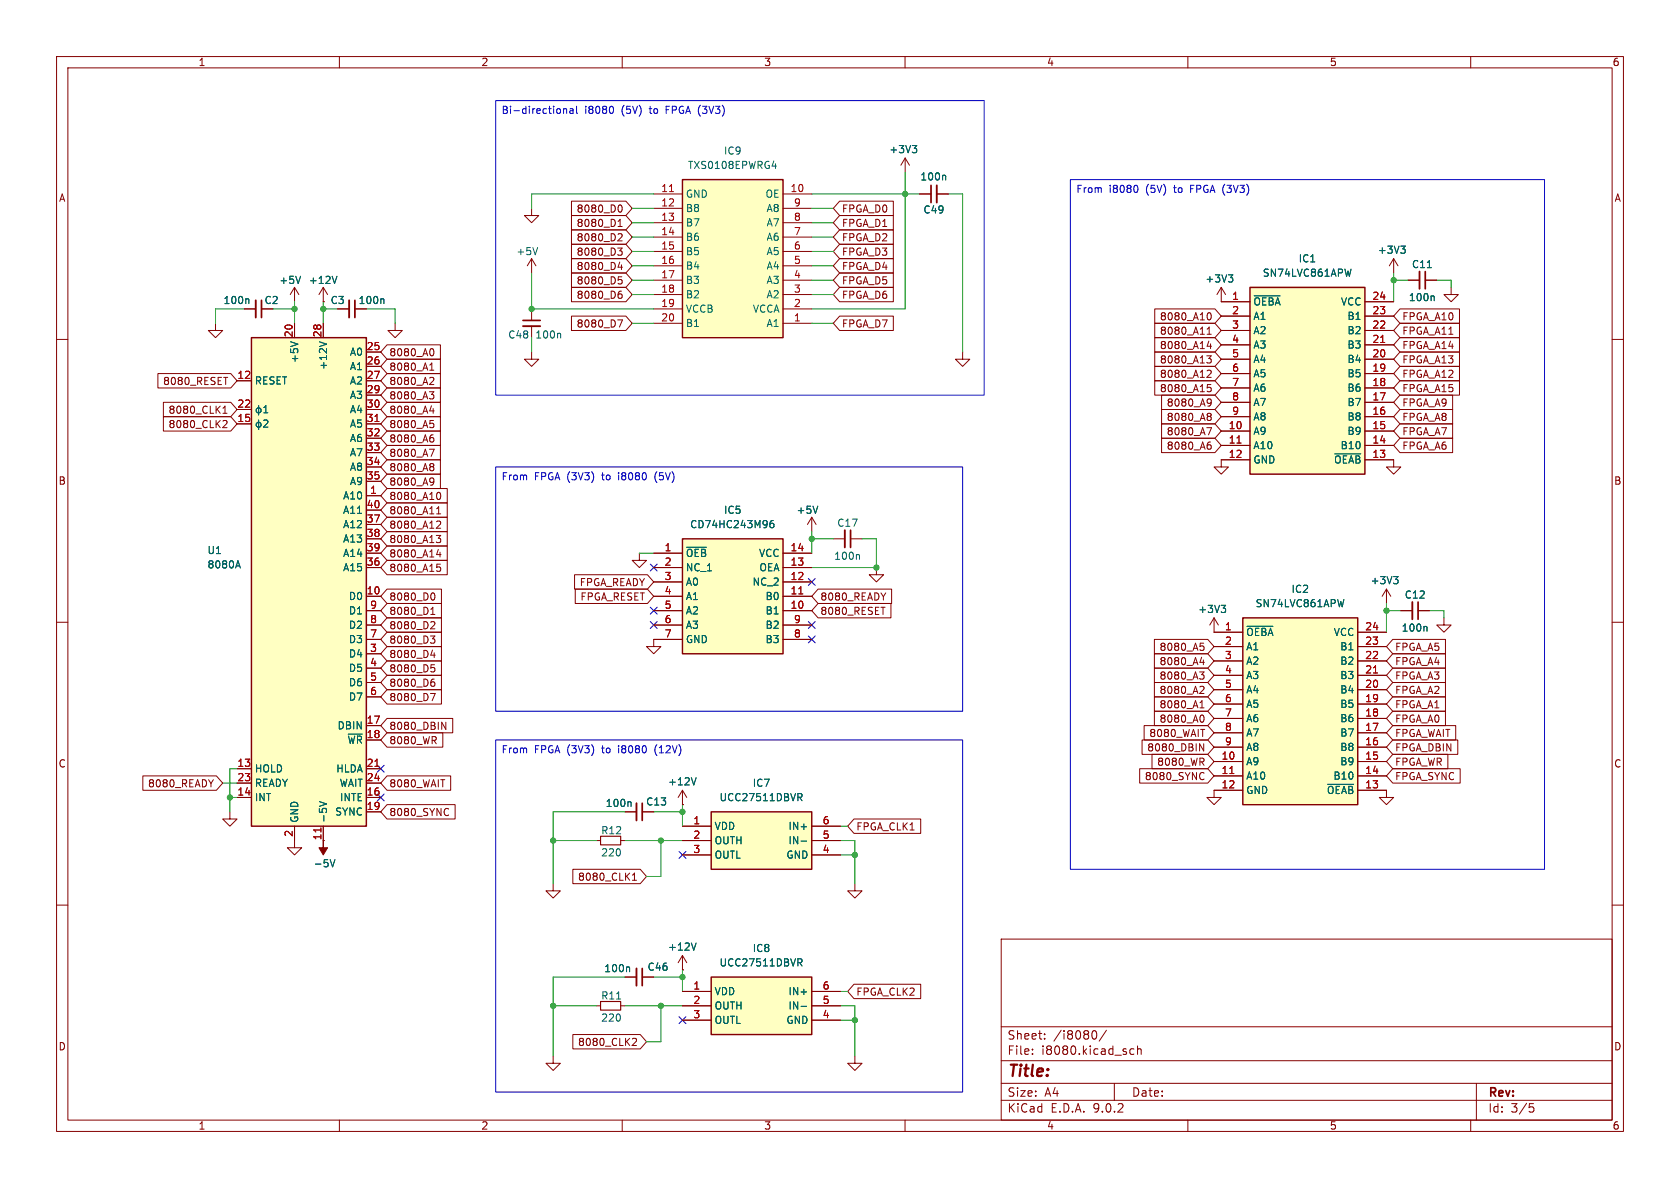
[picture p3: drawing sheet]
<svg xmlns="http://www.w3.org/2000/svg" width="297mm" height="210mm" viewBox="0 0 297 210" stroke-linecap="round" stroke-linejoin="round" font-family="sans-serif">
<g fill="none" stroke="#840000" stroke-width=".18">
<path d="M10 10h277v190h-277zM12 12h273v186h-273zM60 10v2M110 10v2M160 10v2M210 10v2M260 10v2M52.1 50.8l-.8 1.3M52.1 50.8l.7 1.3M52.1 50.8v2.5M10 60h2M285 60h2"/>
<path d="M10 110h2M115.6 113v1.3h1.2l-1.2 1.3-1.3-1.3h1.3M285 110h2M10 160h2M177 166h108v32h-108zM285 160h2M60 198v2M110 198v2M160 198v2M177 194.5h108M177 191.5h108M177 187.5h108"/>
<path d="M177 181.5h108M182.5 186.3v.1M182.5 185.5v.1M184.7 183.6v.1M184.7 182.8v.1M193.2 182.3l.2-.1a.81 .81 0 0 1 .6 .6 .81 .81 0 0 1-.3 .8h-.5M195.6 182.1l-1.3 2M197 191.5v3M200.5 185.5l-.5-.1-.3 .3v.4l.2 .2h.6M201.1 185.5l.2-.1 .4 .1v.9M201.1 184.9v1.5M210 198v2"/>
<path d="M260 198v2M261 191.5v6.5M270.4 195.1h.7M270.5 195.7h.4l.3 .3-.2 .5-.5 .1"/>
</g>
<path d="M53.1 48.8l-.4 1.3" fill="none" stroke="#006464" stroke-width=".18"/>
<path d="M120.6 95.3h17.8v20.3h-17.8z" fill="#ffffc2"/>
<path d="M120.6 95.3h17.8v20.3h-17.8z" fill="none" stroke="#840000" stroke-width=".25"/>
<g fill="none" stroke="#840000" stroke-width=".18">
<path d="M57.1 53.3h.1M57.1 50.8l-.7 1.3M57.1 50.8l.8 1.3M57.1 50.8v2.5M59.7 54.6h2M62.7 54.6h2.1M69.8 57.2v1.2h1.3l-1.3 1.3-1.2-1.3h1.2M248.9 49.5h2.1M252 49.5h2M256.5 50.8v1.3h1.3l-1.3 1.2-1.2-1.2h1.2M115.6 97.8h5M138.4 97.8h5.1"/>
<path d="M215.9 81.3v1.3h1.3l-1.3 1.2-1.3-1.2h1.3M115.6 100.3h5M115.6 102.9h5M115.6 105.4h5M115.6 108h5M115.6 110.5h5M115.6 113h5M138.4 100.3h5.1M138.4 102.9h5.1M138.4 105.4h5.1M138.4 108h5.1M138.4 110.5h5.1"/>
<path d="M138.4 113h5.1M214.6 109.2l-.7 1.3M214.6 109.2l.8 1.3M214.6 109.2v2.6M245.1 104.1l-.8 1.3M245.1 104.1l.8 1.3M245.1 104.1v2.6M247.6 108h2.1M250.7 108h2M120.6 139.7l-.7 1.3M120.6 139.7l.8 1.3M120.6 139.7v2.5"/>
<path d="M120.6 142.2h.1M97.8 186.7v1.3h1.3l-1.3 1.2-1.3-1.2h1.3"/>
</g>
<path d="M59.6 48.8l-.5 1.3M67.7 52.8l.2 .2v.7M252.3 47.3h.8M253.4 52.3l.1 .2v.7M121.4 96.7h3.5M136.7 92l-.4 .1a.86 .86 0 0 0 0 1.2l.5-.1v-.5l-.2-.2h-.3l-.2 .2M215.9 107h.8l-.4 .5M216.4 107.5l.3 .2v.3l-.3 .3M246.4 101.9h.8l-.5 .5M246.9 102.4l.3 .3v.3l-.3 .2M252.1 110.7l.2 .2v.7M123.1 137.5l-.5 1.3" fill="none" stroke="#006464" stroke-width=".18"/>
<path d="M141.2 105h.7" fill="none" stroke="#a90000" stroke-width=".18"/>
<path d="M62.7 53.1v3M252 48v3.1M250.7 106.4v3.1" fill="none" stroke="#840000" stroke-width=".3"/>
<path d="M61.7 53.1v3M251 48v3.1M249.7 106.4v3.1" fill="none" stroke="#840000" stroke-width=".33"/>
<path d="M125.7 143.5h17.8v10.2h-17.8z" fill="#ffffc2"/>
<path d="M125.7 143.5h17.8v10.2h-17.8z" fill="none" stroke="#840000" stroke-width=".25"/>
<path d="M120.6 146.1h5.1M120.6 148.6h5.1M120.6 151.1h5.1M143.5 146.1h5.1M143.5 148.6h5.1M143.5 151.1h5.1M110.5 172.7h2M113.5 172.7h2.1M120.6 171.5h.1M120.6 168.9l-.7 1.3M120.6 168.9l.8 1.3M120.6 168.9v2.6" fill="none" stroke="#840000" stroke-width=".18"/>
<path d="M141.1 140.3h.4l.3 .2-.1 .4h-.6M141.4 140.9l.4 .6M141.6 148.7h1M111.1 170.9l.2 .2v.7M123.1 166.7l-.5 1.3" fill="none" stroke="#006464" stroke-width=".18"/>
<path d="M113.5 171.2v3" fill="none" stroke="#840000" stroke-width=".3"/>
<path d="M112.5 171.2v3" fill="none" stroke="#840000" stroke-width=".33"/>
<path d="M44.4 59.7h20.4v86.4h-20.4z" fill="#ffffc2"/>
<path d="M44.4 59.7h20.4v86.4h-20.4z" fill="none" stroke="#840000" stroke-width=".25"/>
<g fill="none" stroke="#840000" stroke-width=".18">
<path d="M52.1 57.2v2.5M57.1 57.2v2.5M41.9 67.3h2.5M41.9 72.4h2.5M41.9 74.9h2.5M64.8 67.3h2.5M64.8 72.4h2.5M64.8 74.9h2.5M64.8 62.2h2.5M64.8 64.8h2.5M64.8 69.9h2.5M64.8 77.5h2.5"/>
<path d="M64.8 80h2.5M64.8 82.6h2.5M64.8 85.1h2.5M64.8 87.6h2.5M64.8 90.2h2.5M64.8 92.7h2.5M64.8 95.3h2.5M64.8 97.8h2.5M64.8 100.3h2.5M64.8 105.4h2.5M64.8 108h2.5M64.8 110.5h2.5"/>
<path d="M64.8 113h2.5M64.8 115.6h2.5M64.8 118.1h2.5M255.3 109.2v1.3h1.2l-1.2 1.3-1.3-1.3h1.3M41.9 135.9h2.5M41.9 138.4h2.5M64.8 135.9h2.5M64.8 138.4h2.5M64.8 120.7h2.5M64.8 123.2h2.5M64.8 128.3h2.5M64.8 130.8h2.5"/>
<path d="M41.9 141h2.5M52.1 146.1v2.5M57.1 146.1v2.5M64.8 141h2.5M64.8 143.5h2.5M97.8 156.2v1.3h1.3l-1.3 1.3-1.3-1.3h1.3M105.4 148.6h.8M109.7 148.6h.8M110.5 143.5h2M113.5 143.5h2.1"/>
</g>
<g fill="none" stroke="#006464" stroke-width=".18">
<path d="M45.7 71.7v1.7M45.7 74.2v1.7M46.6 73h.8M46.6 72.1l.4-.4v1.3M46.6 74.4l.5-.2 .3 .4-.8 .9h.8M51.4 60.4l1.2 .4M56.5 60.4l1.2 .4M42.1 99.1l.4 1.3M41.8 100h.6M61.6 129.8h2.4M56.5 141.7l1.2 .4-1.2 .4M111.4 141.7l.2 .2v.7"/>
<circle cx="45.7" cy="72.5" r=".44"/>
<circle cx="45.7" cy="75.1" r=".44"/>
</g>
<path d="M66.3 74.5h.7M66.3 135.5h.7M56.7 146.4v.7" fill="none" stroke="#a90000" stroke-width=".18"/>
<path d="M113.5 142v3" fill="none" stroke="#840000" stroke-width=".3"/>
<path d="M112.5 142v3" fill="none" stroke="#840000" stroke-width=".33"/>
<path d="M106.2 147.8h3.5v1.6h-3.5z" fill="none" stroke="#840000" stroke-width=".2"/>
<path d="M219.7 109.2h20.3v33h-20.3z" fill="#ffffc2"/>
<path d="M219.7 109.2h20.3v33h-20.3z" fill="none" stroke="#840000" stroke-width=".25"/>
<g fill="none" stroke="#840000" stroke-width=".18">
<path d="M214.6 111.8h5.1M214.6 114.3h5.1M214.6 116.8h5.1M214.6 119.4h5.1M240 111.8h5.1M240 114.3h5.1M240 116.8h5.1M240 119.4h5.1M214.6 121.9h5.1M214.6 124.5h5.1M214.6 127h5.1M214.6 129.5h5.1"/>
<path d="M214.6 132.1h5.1M214.6 134.6h5.1M214.6 137.2h5.1M214.6 139.7h5.1M240 121.9h5.1M240 124.5h5.1M240 127h5.1M240 129.5h5.1M240 132.1h5.1M240 134.6h5.1M240 137.2h5.1M240 139.7h5.1"/>
</g>
<path d="M220.4 110.7h4.6M237.6 106l-.3 1.3M234.7 138.7h4.6" fill="none" stroke="#006464" stroke-width=".18"/>
<path d="M242.8 119h.7M217.4 136.7h.7" fill="none" stroke="#a90000" stroke-width=".18"/>
<path d="M221 50.8h20.3v33h-20.3z" fill="#ffffc2"/>
<path d="M221 50.8h20.3v33h-20.3z" fill="none" stroke="#840000" stroke-width=".25"/>
<g fill="none" stroke="#840000" stroke-width=".18">
<path d="M215.9 53.3h5.1M215.9 55.9h5.1M215.9 58.4h5.1M241.3 53.3h5.1M241.3 55.9h5.1M241.3 58.4h5.1M215.9 61h5.1M215.9 63.5h5.1M215.9 66h5.1M215.9 68.6h5.1M215.9 71.1h5.1M215.9 73.7h5.1"/>
<path d="M215.9 76.2h5.1M215.9 78.7h5.1M241.3 61h5.1M241.3 63.5h5.1M241.3 66h5.1M241.3 68.6h5.1M241.3 71.1h5.1M241.3 73.7h5.1M241.3 76.2h5.1M241.3 78.7h5.1M215.9 81.3h5.1M241.3 81.3h5.1"/>
</g>
<path d="M221.7 52.3h4.6M238.9 47.6l-.4 1.2M236 80.2h4.6" fill="none" stroke="#006464" stroke-width=".18"/>
<path d="M218.7 78.3h.7M244.1 60.5h.7" fill="none" stroke="#a90000" stroke-width=".18"/>
<path d="M125.7 172.7h17.8v10.2h-17.8z" fill="#ffffc2"/>
<path d="M125.7 172.7h17.8v10.2h-17.8z" fill="none" stroke="#840000" stroke-width=".25"/>
<g fill="none" stroke="#840000" stroke-width=".18">
<path d="M162.6 34.3h2M165.6 34.3h2M38.1 57.2v1.2h1.3l-1.3 1.3-1.3-1.3h1.3M43.2 54.6h2M46.2 54.6h2.1M246.4 45.7l-.8 1.3M246.4 45.7l.7 1.3M246.4 45.7v2.6M214.6 139.7v1.3h1.3l-1.3 1.2-1.2-1.2h1.2M245.1 139.7v1.3h1.3l-1.3 1.2-1.3-1.2h1.3M105.4 177.8h.8M109.7 177.8h.8"/>
<path d="M120.6 175.3h5.1M120.6 177.8h5.1M143.5 175.3h5.1M143.5 177.8h5.1M120.6 180.3h5.1M143.5 180.3h5.1"/>
</g>
<path d="M167 31l.2 .2v.6M43.8 52.8l.2 .2v.7M247.6 43.5h.8l-.4 .5M248.2 44l.2 .2v.3l-.2 .3M109 176.6h.7M141.1 169.5h.4l.3 .2-.1 .4-.6 .1M141.4 170.2l.4 .6M141.6 177.9h1" fill="none" stroke="#006464" stroke-width=".18"/>
<path d="M106.2 177h3.5v1.6h-3.5z" fill="none" stroke="#840000" stroke-width=".2"/>
<path d="M164.6 32.8v3M46.2 53.1v3" fill="none" stroke="#840000" stroke-width=".3"/>
<path d="M165.6 32.8v3M45.2 53.1v3" fill="none" stroke="#840000" stroke-width=".33"/>
<path d="M120.6 31.8h17.8v27.9h-17.8z" fill="#ffffc2"/>
<path d="M120.6 31.8h17.8v27.9h-17.8z" fill="none" stroke="#840000" stroke-width=".25"/>
<g fill="none" stroke="#840000" stroke-width=".18">
<path d="M94 36.8v1.3h1.2l-1.2 1.3-1.3-1.3h1.3M101 35.6h9.6l1.2 1.2-1.2 1.3h-9.6zM101 38.1h9.6l1.2 1.3-1.2 1.2h-9.6zM109.3 39.1l.3-.3v1.2M109.6 36.2a.68 .68 0 0 1 .4 .7 .68 .68 0 0 1-.4 .6M115.6 39.4h5M115.6 36.8h5M115.6 34.3h5M138.4 39.4h5.1M138.4 36.8h5.1M138.4 34.3h5.1M148.4 35.6h9.5v2.5h-9.5l-1.1-1.3z"/>
<path d="M148.4 38.1h9.5v2.5h-9.5l-1.1-1.2zM160 27.9l-.7 1.3M160 27.9l.8 1.3M160 27.9v2.6M162.6 34.3h2M165.6 34.3h2M43.2 54.6h2M46.2 54.6h2.1M52.1 57.2v2.5M57.1 53.3h.1M57.1 57.2v2.5M59.7 54.6h2"/>
<path d="M62.7 54.6h2.1M94 45.7l-.8 1.3M94 45.7l.7 1.3M94 45.7v2.6M94 54.6v2M94 57.7v2M101 43.2h9.6l1.2 1.3-1.2 1.2h-9.6zM101 40.6h9.6l1.2 1.3-1.2 1.3h-9.6zM101 55.9h9.6l1.2 1.3-1.2 1.2h-9.6zM101 48.3h9.6l1.2 1.2-1.2 1.3h-9.6zM101 50.8h9.6l1.2 1.3-1.2 1.2h-9.6zM101 45.7h9.6l1.2 1.3-1.2 1.3h-9.6z"/>
<path d="M109.2 56.6h.8l-.5 1.2M109.2 43.9h.8l-.4 .4 .3 .2 .1 .4-.3 .2h-.3M109.3 40h.7M109.3 47.2h.7M109.3 48.9h.6M109.4 41.3l.5 .1 .1 .3-.8 .9h.8M109.4 49.4h.3l.3 .3-.1 .4-.5 .1M109.5 52h.2l.3 .2-.1 .4-.4 .1M109.9 51.5h-.4M109.9 46.8v.9M115.6 57.2h5M115.6 54.6h5"/>
<path d="M115.6 52.1h5M115.6 49.5h5M115.6 47h5M115.6 44.5h5M115.6 41.9h5M138.4 57.2h5.1M138.4 54.6h5.1M138.4 52.1h5.1M138.4 49.5h5.1M138.4 47h5.1M138.4 44.5h5.1M138.4 41.9h5.1"/>
<path d="M148.4 55.9h9.5v2.5h-9.5l-1.1-1.2zM148.4 40.6h9.5v2.6h-9.5l-1.1-1.3zM148.4 45.7h9.5v2.6h-9.5l-1.1-1.3zM148.4 50.8h9.5v2.5h-9.5l-1.1-1.2zM148.4 43.2h9.5v2.5h-9.5l-1.1-1.2zM148.4 48.3h9.5v2.5h-9.5l-1.1-1.3zM204.1 59.7h10.7l1.1 1.3-1.1 1.2h-10.7zM204.1 54.6h10.7l1.1 1.3-1.1 1.3h-10.7zM204.1 57.1h10.7l1.1 1.3-1.1 1.3h-10.7zM213.4 59.1h.7M213.4 58.2l.4-.4v1.3M213.5 55.4l.2-.1a.68 .68 0 0 1 .4 .6 .68 .68 0 0 1-.4 .7l-.2-.2"/>
<path d="M215.9 50.8l-.8 1.3M215.9 50.8l.8 1.3M215.9 50.8v2.5h5.1M215.9 55.9h5.1M215.9 58.4h5.1M241.3 53.3h5.1M241.3 55.9h5.1M241.3 58.4h5.1M247.5 54.6h10.5v2.6h-10.5l-1.1-1.3zM247.5 59.7h10.5v2.5h-10.5l-1.1-1.2zM247.5 57.1h10.5v2.6h-10.5l-1.1-1.3zM248.9 49.5h2.1"/>
<path d="M252 49.5h2M27.9 66h12.9l1.1 1.3-1.1 1.3h-12.9zM28.9 73.7h11.9l1.1 1.2-1.1 1.3h-11.9zM28.9 71.1h11.9l1.1 1.3-1.1 1.3h-11.9zM39.4 73.1h.7M39.4 72.2l.4-.4v1.3M39.5 74.4l.4-.1 .2 .4-.7 .9h.7M39.5 66.7h.8M41.9 67.3h2.5M41.9 72.4h2.5M41.9 74.9h2.5M64.8 67.3h2.5"/>
<path d="M64.8 72.4h2.5M64.8 74.9h2.5M64.8 62.2h2.5M64.8 64.8h2.5M64.8 69.9h2.5M64.8 77.5h2.5M68.4 61h9.5v2.5h-9.5l-1.1-1.3zM68.4 63.5h9.5v2.5h-9.5l-1.1-1.2zM68.4 76.2h9.5v2.5h-9.5l-1.1-1.2zM68.4 66h9.5v2.6h-9.5l-1.1-1.3zM68.4 71.1h9.5v2.6h-9.5l-1.1-1.3zM68.4 78.7h9.5v2.6h-9.5l-1.1-1.3z"/>
<path d="M68.4 73.7h9.5v2.5h-9.5l-1.1-1.3zM68.4 68.6h9.5v2.5h-9.5l-1.1-1.2zM75.9 69.3h.8l-.4 .4 .3 .2 .1 .4-.2 .2h-.4M75.9 79.4h.9l-.6 1.3M76 65.4h.7M76 64.5l.3-.3v1.2M76 72.6h.8M76 74.3h.6M76.2 66.7l.4 .1 .1 .3-.8 .9h.8M76.2 74.8h.3l.2 .3-.1 .4-.4 .1M76.2 77.4h.3l.2 .2-.1 .4-.4 .1M76.3 61.6a.68 .68 0 0 1 .4 .7 .68 .68 0 0 1-.4 .6"/>
<path d="M76.3 76.9h.3M76.6 72.2v.9M94 62.2v1.3h1.2l-1.2 1.3-1.3-1.3h1.3M170.2 62.2v1.3h1.2l-1.2 1.3-1.3-1.3h1.3M204.1 62.2h10.7l1.1 1.3-1.1 1.3h-10.7zM204.1 67.3h10.7l1.1 1.3-1.1 1.3h-10.7zM204.1 64.8h10.7l1.1 1.2-1.1 1.3h-10.7zM205.4 69.8h9.4l1.1 1.3-1.1 1.3h-9.4zM205.4 72.4h9.4l1.1 1.3-1.1 1.2h-9.4zM205.4 77.5h9.4l1.1 1.2-1.1 1.3h-9.4zM205.4 74.9h9.4l1.1 1.3-1.1 1.3h-9.4zM213.3 62.9h.8l-.4 .5 .4 .1v.4l-.2 .3h-.4"/>
<path d="M213.3 75.6h.9l-.6 1.3M213.5 65.5l.4-.1 .2 .4-.8 .9h.8M213.5 68.5h.4l.2 .2-.1 .5h-.5M213.5 68h.6M213.6 70.5l.5 .1a.84 .84 0 0 1-.3 1.2M213.6 73.1h.3l.2 .2-.2 .3M213.6 78.6h.3l.2 .3v.4l-.5 .1M213.6 73.6h.3M213.7 60.3l-.3 .9h.8M213.8 78.1h.2M213.9 73.6l.2 .2v.3l-.1 .2h-.4M214 60.8v.8"/>
<path d="M214.1 71.1l-.2 .2h-.3M215.9 61h5.1M215.9 63.5h5.1M215.9 66h5.1M215.9 68.6h5.1M215.9 71.1h5.1M215.9 73.7h5.1M215.9 76.2h5.1M215.9 78.7h5.1M241.3 61h5.1M241.3 63.5h5.1M241.3 66h5.1"/>
<path d="M241.3 68.6h5.1M241.3 71.1h5.1M241.3 73.7h5.1M241.3 76.2h5.1M241.3 78.7h5.1M247.5 72.4h9.3v2.5h-9.3l-1.1-1.2zM247.5 74.9h9.3v2.6h-9.3l-1.1-1.3zM247.5 64.8h10.5v2.5h-10.5l-1.1-1.3zM247.5 69.8h9.3v2.6h-9.3l-1.1-1.3zM247.5 67.3h10.5v2.6h-10.5l-1.1-1.3zM247.5 77.5h9.3v2.5h-9.3l-1.1-1.3zM247.5 62.2h10.5v2.6h-10.5l-1.1-1.3z"/>
<path d="M64.8 95.3h2.5M64.8 97.8h2.5M64.8 80h2.5M64.8 82.6h2.5M64.8 85.1h2.5M64.8 87.6h2.5M64.8 90.2h2.5M64.8 92.7h2.5M68.4 94h10.7v2.5h-10.7l-1.1-1.2zM68.4 86.4h10.7v2.5h-10.7l-1.1-1.3zM68.4 88.9h10.7v2.5h-10.7l-1.1-1.2zM68.4 96.5h10.7v2.6h-10.7l-1.1-1.3z"/>
<path d="M68.4 83.8h9.5v2.6h-9.5l-1.1-1.3zM68.4 91.4h10.7v2.6h-10.7l-1.1-1.3zM68.4 99.1h10.7v2.5h-10.7l-1.1-1.3zM68.4 81.3h9.5v2.5h-9.5l-1.1-1.2zM76.2 82h.3l.2 .2-.2 .3M76.2 84.5l.4 .1a.84 .84 0 0 1-.3 1.2M76.2 82.5h.3M76.5 82.5l.2 .2v.3l-.1 .2h-.4M76.7 85l-.2 .3h-.3M77.1 94.7h.8l-.4 .4 .3 .2 .1 .4-.2 .2h-.4M77.2 90.8h.7M77.2 89.9l.3-.3v1.2"/>
<path d="M77.2 92.2l.5-.1 .2 .4-.8 .9h.8M77.2 99.7h.6M77.3 87.2l.2-.2a.68 .68 0 0 1 .4 .7 .68 .68 0 0 1-.4 .6l-.2-.1M77.5 97.1l-.3 .9h.8M77.8 97.6v.9M113 97.8v1.3h1.3l-1.3 1.2-1.2-1.2h1.2M115.6 97.8h5M138.4 97.8h5.1M143.5 91.4l-.8 1.3M143.5 91.4l.8 1.3M143.5 91.4v2.6M147.3 95.3h2.1"/>
<path d="M150.4 95.3h2M215.9 81.3h5.1M241.3 81.3h5.1v1.3h1.2l-1.2 1.2-1.3-1.2h1.3M64.8 100.3h2.5M64.8 105.4h2.5M64.8 108h2.5M64.8 110.5h2.5M64.8 113h2.5M64.8 115.6h2.5M64.8 118.1h2.5M68.4 106.7h9.6v2.5h-9.6l-1.1-1.2zM68.4 109.2h9.6v2.6h-9.6l-1.1-1.3z"/>
<path d="M68.4 104.1h9.6v2.6h-9.6l-1.1-1.3zM68.4 111.8h9.6v2.5h-9.6l-1.1-1.3zM68.4 114.3h9.6v2.5h-9.6l-1.1-1.2zM68.4 116.8h9.6v2.6h-9.6l-1.1-1.3zM68.4 119.4h9.6v2.5h-9.6l-1.1-1.2zM76.1 112.4h.8l-.4 .5 .3 .1 .1 .5-.3 .2h-.3M76.2 108.6h.7M76.2 107.7l.3-.3v1.2M76.2 115.8h.7M76.2 117.5h.6M76.3 118h.3l.3 .2-.1 .5-.5 .1M76.3 109.9l.5 .1 .1 .3-.8 .9h.8"/>
<path d="M76.5 104.8a.68 .68 0 0 1 .4 .6 .68 .68 0 0 1-.4 .7M76.8 115.4v.8M77.2 100.3l.5-.1 .2 .3-.1 .4h-.6M101.6 101.6h12.9l1.1 1.3-1.1 1.2h-12.9zM101.7 104.1h12.8l1.1 1.3-1.1 1.3h-12.8zM115.6 100.3h5M115.6 102.9h5M115.6 105.4h5M115.6 108h5M115.6 110.5h5M115.6 113h5M138.4 100.3h5.1"/>
<path d="M138.4 102.9h5.1M138.4 105.4h5.1M138.4 108h5.1M138.4 110.5h5.1M138.4 113h5.1M144.6 106.7h12.9v2.5h-12.9l-1.1-1.2zM144.6 104.1h13v2.6h-13l-1.1-1.3zM154.9 100.3v1.3h1.3l-1.3 1.3-1.2-1.3h1.2M155.7 107.4h.8M156.6 104.8l-.4 .7M204.1 118.1h9.4l1.1 1.3-1.1 1.3h-9.4zM204.1 115.6h9.4l1.1 1.2-1.1 1.3h-9.4z"/>
<path d="M204.1 113h9.4l1.1 1.3-1.1 1.3h-9.4zM212.1 118.8h.8l-.5 .5 .4 .1 .1 .4-.3 .3h-.3M212.1 117.1h.8M212.2 113.7h.6M212.3 114.2h.3l.3 .2-.1 .4-.5 .2M212.7 116.7v.8M214.6 111.8h5.1M214.6 114.3h5.1M214.6 116.8h5.1M214.6 119.4h5.1M240 111.8h5.1M240 114.3h5.1"/>
<path d="M240 116.8h5.1M240 119.4h5.1M246.2 115.6h9.3v2.5h-9.3l-1.1-1.3zM246.2 118.1h9.3v2.6h-9.3l-1.1-1.3zM246.2 113h9.3v2.6h-9.3l-1.1-1.3zM247.6 108h2.1M250.7 108h2M25.3 137.2h13l1.1 1.2-1.1 1.3h-13zM37.7 137.8l-.4 .7M41.9 135.9h2.5M41.9 138.4h2.5M64.8 135.9h2.5"/>
<path d="M64.8 138.4h2.5M64.8 120.7h2.5M64.8 123.2h2.5M64.8 128.3h2.5M64.8 130.8h2.5M68.4 129.5h9.9v2.6h-9.9l-1.1-1.3zM68.4 137.2h11.3v2.5h-11.3l-1.1-1.3zM68.4 121.9h9.6v2.6h-9.6l-1.1-1.3zM68.4 127h11.6v2.5h-11.6l-1.1-1.2zM76.1 122.6h.8l-.5 1.3M76.4 120.5h.2l.3 .3-.1 .4-.4 .1M76.8 120.1h-.4"/>
<path d="M78.1 127.7l.7 1.2v-1.2M201.5 135.9h12l1.1 1.3-1.1 1.2h-12zM201.9 130.8h11.6l1.1 1.3-1.1 1.3h-11.6zM202.3 128.3h11.2l1.1 1.2-1.1 1.3h-11.2zM203.7 133.3h9.8l1.1 1.3-1.1 1.3h-9.8zM204.1 123.2h9.4l1.1 1.3-1.1 1.2h-9.4zM204.1 125.7h9.4l1.1 1.3-1.1 1.3h-9.4zM204.1 120.6h9.4l1.1 1.3-1.1 1.3h-9.4zM212.1 131.5l.7 1.3v-1.3M212.1 125.1h.8M212.1 124.2l.4-.3v1.2M212.3 121.3l.4 .1 .2 .3-.8 .9h.8"/>
<path d="M212.4 126.4a.68 .68 0 0 1 .5 .6 .68 .68 0 0 1-.5 .7M212.6 136.6l.3 .1M212.9 137.7l-.3 .1M214.6 121.9h5.1M214.6 124.5h5.1M214.6 127h5.1M214.6 129.5h5.1M214.6 132.1h5.1M214.6 134.6h5.1M214.6 137.2h5.1M214.6 139.7h5.1M240 121.9h5.1"/>
<path d="M240 124.5h5.1M240 127h5.1M240 129.5h5.1M240 132.1h5.1M240 134.6h5.1M240 137.2h5.1M240 139.7h5.1M246.2 125.7h9.3v2.6h-9.3l-1.1-1.3zM246.2 133.3h9.8v2.6h-9.8l-1.1-1.3zM246.2 123.2h9.3v2.5h-9.3l-1.1-1.2zM246.2 128.3h11.2v2.5h-11.2l-1.1-1.3zM246.2 120.6h9.3v2.6h-9.3l-1.1-1.3z"/>
<path d="M246.2 135.9h11.9v2.5h-11.9l-1.1-1.2zM246.2 130.8h11.5v2.6h-11.5l-1.1-1.3zM40.6 143.5v1.3h1.3l-1.3 1.3-1.2-1.3h1.2M41.9 141h2.5M52.1 146.1v3.8h1.2l-1.2 1.2-1.3-1.2h1.3M57.1 146.1v2.5M64.8 141h2.5M64.8 143.5h2.5M68.4 142.2h12.1v2.6h-12.1l-1.1-1.3zM79.1 142.9l.2 .1M79.3 144.1l-.2 .1M101.3 153.7h11.9l1.1 1.2-1.1 1.3h-11.9z"/>
<path d="M110.5 143.5h2M111.8 155.6h.7M111.8 154.7l.4-.4v1.3M113.5 143.5h2.1M120.6 142.2h.1M120.6 146.1h5.1M120.6 148.6h5.1M120.6 151.1h5.1M143.5 146.1h5.1M143.5 148.6h5.1M143.5 151.1h5.1M151 144.8h11.8v2.5h-11.8l-1.1-1.2z"/>
<path d="M151.1 156.2v1.3h1.3l-1.3 1.3-1.2-1.3h1.2M110.5 172.7h2M113.5 172.7h2.1M120.6 171.5h.1M120.6 175.3h5.1M120.6 177.8h5.1M143.5 175.3h5.1M143.5 177.8h5.1M151 174h11.8v2.5h-11.8l-1.1-1.2zM101.3 182.9h11.9l1.1 1.3-1.1 1.2h-11.9zM111.9 183.6h.4l.2 .3-.8 .9h.8M120.6 180.3h5.1"/>
<path d="M143.5 180.3h5.1M151.1 186.7v1.3h1.3l-1.3 1.2-1.2-1.2h1.2"/>
</g>
<path d="M118.4 33.9h.7M66.3 74.5h.7M218.7 78.3h.7M244.1 60.5h.7M141.2 105h.7M242.8 119h.7M66.3 135.5h.7M217.4 136.7h.7M56.7 146.4v.7" fill="none" stroke="#a90000" stroke-width=".18"/>
<g fill="none" stroke="#006464" stroke-width=".18">
<path d="M136.5 29.4h.8M161.3 25.7h.8l-.5 .5M161.8 26.2l.3 .3v.3l-.3 .2M167 31l.2 .2v.6M43.8 52.8l.2 .2v.7M53.1 48.8l-.4 1.3M59.6 48.8l-.5 1.3M67.7 52.8l.2 .2v.7M95 43.8l-.4 1.2M98.9 58.9l.2 .2v.7M217.2 48.6h.7l-.4 .5M217.7 49.1l.2 .2v.3l-.2 .3"/>
<path d="M221.7 52.3h4.6M238.9 47.6l-.4 1.2M247.6 43.5h.8l-.4 .5M248.2 44l.2 .2v.3l-.2 .3M252.3 47.3h.8M253.4 52.3l.1 .2v.7M45.7 71.7v1.7M45.7 74.2v1.7M46.6 73h.8M46.6 72.1l.4-.4v1.3M46.6 74.4l.5-.2 .3 .4-.8 .9h.8M51.4 60.4l1.2 .4"/>
<path d="M56.5 60.4l1.2 .4M42.1 99.1l.4 1.3M121.4 96.7h3.5M136.7 92l-.4 .1a.86 .86 0 0 0 0 1.2l.5-.1v-.5l-.2-.2h-.3l-.2 .2M144.6 89.5l-.4 1.2M151.8 98l.1 .2v.7M236 80.2h4.6M41.8 100h.6M215.9 107h.8l-.4 .5M216.4 107.5l.3 .2v.3l-.3 .3M220.4 110.7h4.6M237.6 106l-.3 1.3"/>
<path d="M246.4 101.9h.8l-.5 .5M246.9 102.4l.3 .3v.3l-.3 .2M252.1 110.7l.2 .2v.7M61.6 129.8h2.4M123.1 137.5l-.5 1.3M234.7 138.7h4.6M56.5 141.7l1.2 .4-1.2 .4M58.4 152l.4 1.2 .4-1.2M111.4 141.7l.2 .2v.7M141.1 140.3h.4l.3 .2-.1 .4h-.6M141.4 140.9l.4 .6M141.6 148.7h1"/>
<path d="M111.1 170.9l.2 .2v.7M123.1 166.7l-.5 1.3M141.1 169.5h.4l.3 .2-.1 .4-.6 .1M141.4 170.2l.4 .6M141.6 177.9h1"/>
<circle cx="45.7" cy="72.5" r=".44"/>
<circle cx="45.7" cy="75.1" r=".44"/>
</g>
<path d="M92.5 56.6h3M150.4 93.7v3.1" fill="none" stroke="#840000" stroke-width=".3"/>
<path d="M92.5 57.7h3M149.4 93.7v3.1" fill="none" stroke="#840000" stroke-width=".33"/>
<path d="M57.1 148.6v1.3h.8l-.8 1.2-.7-1.2h.7z" fill="#840000" stroke="#840000" stroke-width=".18"/>
<g fill="none" stroke="#009600" stroke-width=".18">
<path d="M111.8 39.4h3.8M111.8 36.8h3.8M115.6 34.3h-21.6v2.5M143.5 34.3h19.1M143.5 39.4h3.8M143.5 36.8h3.8M160 30.5v24.1h-16.5M167.6 34.3h2.6v27.9M43.2 54.6h-5.1v2.6M48.3 54.6h3.8M52.1 53.3v3.9M57.1 54.6h2.6"/>
<path d="M57.1 53.3v3.9M64.8 54.6h5v2.6M94 48.3v6.3h21.6M94 59.7v2.5M111.8 47h3.8M111.8 49.5h3.8M111.8 57.2h3.8M111.8 44.5h3.8M111.8 52.1h3.8M111.8 41.9h3.8M143.5 47h3.8M143.5 49.5h3.8"/>
<path d="M143.5 57.2h3.8M143.5 44.5h3.8M143.5 52.1h3.8M143.5 41.9h3.8M246.4 49.5h2.5M246.4 48.3v5M254 49.5h2.5v1.3M113 97.8h2.6M143.5 94v3.8M143.5 95.3h3.8M152.4 95.3h2.5v5h-11.4M245.1 106.7v5.1"/>
<path d="M245.1 108h2.5M252.7 108h2.6v1.2M39.4 138.4h2.5M41.9 135.9h-1.3v7.6M40.6 141h1.3M97.8 148.6h7.6M110.5 143.5h-12.7v12.7M110.5 148.6h10.1M115.6 143.5h5M116.8 148.6v6.3h-2.5M120.6 142.2v3.9M148.6 148.6h2.5v7.6"/>
<path d="M148.6 146.1h1.3M148.6 151.1h2.5M97.8 177.8h7.6M110.5 177.8h10.1M110.5 172.7h-12.7v14M115.6 172.7h5M116.8 177.8v6.4h-2.5M120.6 171.5v3.8M148.6 177.8h2.5v8.9M148.6 175.3h1.3M148.6 180.3h2.5"/>
</g>
<g fill="none" stroke="#000084" stroke-width=".18">
<path d="M115 99.7l1.2 1.2M116.2 99.7l-1.2 1.2M115 109.9l1.2 1.2M115 107.3l1.2 1.3M116.2 109.9l-1.2 1.2M116.2 107.3l-1.2 1.3M142.9 109.9l1.2 1.2M142.9 112.4l1.2 1.2M142.9 102.3l1.2 1.2M144.1 109.9l-1.2 1.2M144.1 112.4l-1.2 1.2M144.1 102.3l-1.2 1.2"/>
<path d="M66.7 135.3l1.2 1.2M67.9 135.3l-1.2 1.2M66.7 140.4l1.2 1.2M67.9 140.4l-1.2 1.2M120 150.5l1.3 1.2M121.3 150.5l-1.3 1.2M120 179.7l1.3 1.2M121.3 179.7l-1.3 1.2"/>
</g>
<g fill="none" stroke="#0000c2" stroke-width=".18">
<path d="M87.6 17.8h86.4v52.1h-86.4zM99.6 19.2v.9M99.6 19.3l.2-.1 .3 .1 .1 .8M100.8 19.3h.5v.8M101.3 19.5l-.4 .1-.2 .2 .2 .3 .4-.1M101.9 18.8v1.1l.2 .2M108.2 18.8a.79 .79 0 0 1 0 1.3M189.2 31.8h83.8v121.9h-83.8zM200.9 32.8a.79 .79 0 0 1 0 1.2M87.6 82.6h82.6v43.1h-82.6zM115.9 83.7l-.1 .5 .1 .7M87.6 130.8h82.6v62.2h-82.6z"/>
<path d="M115.9 132l-.1 .5 .1 .7"/>
</g>
<g fill="#009600" stroke="#009600" stroke-width=".18">
<circle cx="116.8" cy="177.8" r=".46"/>
<circle cx="97.8" cy="177.8" r=".46"/>
<circle cx="97.8" cy="148.6" r=".46"/>
<circle cx="116.8" cy="148.6" r=".46"/>
<circle cx="57.1" cy="54.6" r=".46"/>
<circle cx="52.1" cy="54.6" r=".46"/>
<circle cx="40.6" cy="141" r=".46"/>
<circle cx="160" cy="34.3" r=".46"/>
<circle cx="143.5" cy="95.3" r=".46"/>
<circle cx="151.1" cy="151.1" r=".46"/>
<circle cx="120.6" cy="172.7" r=".46"/>
<circle cx="151.1" cy="180.3" r=".46"/>
<circle cx="120.6" cy="143.5" r=".46"/>
<circle cx="154.9" cy="100.3" r=".46"/>
<circle cx="245.1" cy="108" r=".46"/>
<circle cx="246.4" cy="49.5" r=".46"/>
<circle cx="94" cy="54.6" r=".46"/>
</g>
<text font-size="2.8" fill="#840000" x="178" y="190.9">Title:</text>
<g font-size="2.1" fill="#840000">
<text x="178" y="184">Sheet:</text>
<text x="186.2" y="184">/i8080/</text>
<text x="178" y="186.7">File:</text>
<text x="184.1" y="186.7">i8080.kicad_sch</text>
<text x="178" y="196.9">KiCad</text>
<text x="178" y="194.1">Size:</text>
<text x="184.7" y="194.1">A4</text>
<text x="185.7" y="196.9">E.D.A.</text>
<text x="193.3" y="196.9">9.0.2</text>
<text x="200" y="194.1">Date:</text>
<text x="263" y="194.3">Rev:</text>
<text x="263" y="196.9">Id:</text>
<text x="267.1" y="196.9">3/5</text>
</g>
<g font-size="1.8" fill="#840000">
<text x="35" y="11.9">1</text>
<text x="85" y="11.9">2</text>
<text x="135" y="11.9">3</text>
<text x="185" y="11.9">4</text>
<text x="235" y="11.9">5</text>
<text x="285" y="11.9">6</text>
<text x="10.3" y="35.9">A</text>
<text x="285.3" y="35.9">A</text>
<text x="101.8" y="37.8">8080_D0</text>
<text x="101.8" y="40.3">8080_D1</text>
<text x="148.7" y="37.8">FPGA_D0</text>
<text x="148.7" y="40.3">FPGA_D1</text>
<text x="101.8" y="45.4">8080_D3</text>
<text x="101.8" y="42.9">8080_D2</text>
<text x="101.8" y="47.9">8080_D4</text>
<text x="148.7" y="42.9">FPGA_D2</text>
<text x="148.7" y="47.9">FPGA_D4</text>
<text x="148.7" y="45.4">FPGA_D3</text>
<text x="101.8" y="50.5">8080_D5</text>
<text x="101.8" y="53">8080_D6</text>
<text x="148.7" y="53">FPGA_D6</text>
<text x="148.7" y="50.5">FPGA_D5</text>
<text x="101.8" y="58.1">8080_D7</text>
<text x="148.7" y="58.1">FPGA_D7</text>
<text x="205" y="56.8">8080_A10</text>
<text x="205" y="59.4">8080_A11</text>
<text x="247.8" y="56.8">FPGA_A10</text>
<text x="247.8" y="59.4">FPGA_A11</text>
<text x="68.7" y="63.2">8080_A0</text>
<text x="68.7" y="65.7">8080_A1</text>
<text x="205" y="61.9">8080_A14</text>
<text x="205" y="64.5">8080_A13</text>
<text x="247.8" y="61.9">FPGA_A14</text>
<text x="247.8" y="64.5">FPGA_A13</text>
<text x="28.7" y="68.3">8080_RESET</text>
<text x="68.7" y="68.3">8080_A2</text>
<text x="68.7" y="70.8">8080_A3</text>
<text x="205" y="69.5">8080_A15</text>
<text x="205" y="67">8080_A12</text>
<text x="247.8" y="67">FPGA_A12</text>
<text x="247.8" y="69.5">FPGA_A15</text>
<text x="29.7" y="75.9">8080_CLK2</text>
<text x="29.7" y="73.3">8080_CLK1</text>
<text x="68.7" y="73.3">8080_A4</text>
<text x="68.7" y="75.9">8080_A5</text>
<text x="206.2" y="72.1">8080_A9</text>
<text x="206.2" y="74.6">8080_A8</text>
<text x="206.2" y="77.2">8080_A7</text>
<text x="247.8" y="74.6">FPGA_A8</text>
<text x="247.8" y="77.2">FPGA_A7</text>
<text x="247.8" y="72.1">FPGA_A9</text>
<text x="68.7" y="78.4">8080_A6</text>
<text x="68.7" y="83.5">8080_A8</text>
<text x="68.7" y="81">8080_A7</text>
<text x="206.2" y="79.7">8080_A6</text>
<text x="247.8" y="79.7">FPGA_A6</text>
<text x="10.3" y="85.9">B</text>
<text x="68.7" y="88.6">8080_A10</text>
<text x="68.7" y="86">8080_A9</text>
<text x="285.3" y="85.9">B</text>
<text x="68.7" y="91.1">8080_A11</text>
<text x="68.7" y="93.7">8080_A12</text>
<text x="68.7" y="96.2">8080_A13</text>
<text x="68.7" y="98.7">8080_A14</text>
<text x="68.7" y="101.3">8080_A15</text>
<text x="68.7" y="106.4">8080_D0</text>
<text x="102.4" y="103.8">FPGA_READY</text>
<text x="102.5" y="106.4">FPGA_RESET</text>
<text x="144.9" y="106.4">8080_READY</text>
<text x="68.7" y="108.9">8080_D1</text>
<text x="68.7" y="111.4">8080_D2</text>
<text x="68.7" y="114">8080_D3</text>
<text x="144.9" y="108.9">8080_RESET</text>
<text x="68.7" y="116.5">8080_D4</text>
<text x="68.7" y="119.1">8080_D5</text>
<text x="204.9" y="117.8">8080_A4</text>
<text x="204.9" y="115.3">8080_A5</text>
<text x="246.5" y="117.8">FPGA_A4</text>
<text x="246.5" y="115.3">FPGA_A5</text>
<text x="68.7" y="124.1">8080_D7</text>
<text x="68.7" y="121.6">8080_D6</text>
<text x="204.9" y="125.4">8080_A1</text>
<text x="204.9" y="122.9">8080_A2</text>
<text x="204.9" y="120.3">8080_A3</text>
<text x="246.5" y="125.4">FPGA_A1</text>
<text x="246.5" y="122.9">FPGA_A2</text>
<text x="246.5" y="120.3">FPGA_A3</text>
<text x="68.7" y="131.8">8080_WR</text>
<text x="68.7" y="129.2">8080_DBIN</text>
<text x="203.1" y="130.5">8080_WAIT</text>
<text x="204.9" y="128">8080_A0</text>
<text x="246.5" y="128">FPGA_A0</text>
<text x="246.5" y="130.5">FPGA_WAIT</text>
<text x="10.3" y="135.9">C</text>
<text x="202.7" y="133">8080_DBIN</text>
<text x="204.5" y="135.6">8080_WR</text>
<text x="246.5" y="135.6">FPGA_WR</text>
<text x="246.5" y="133">FPGA_DBIN</text>
<text x="285.3" y="135.9">C</text>
<text x="26.1" y="139.4">8080_READY</text>
<text x="68.7" y="139.4">8080_WAIT</text>
<text x="202.3" y="138.1">8080_SYNC</text>
<text x="246.5" y="138.1">FPGA_SYNC</text>
<text x="68.7" y="144.5">8080_SYNC</text>
<text x="151.3" y="147">FPGA_CLK1</text>
<text x="102.1" y="155.9">8080_CLK1</text>
<text x="151.3" y="176.2">FPGA_CLK2</text>
<text x="10.3" y="185.9">D</text>
<text x="102.1" y="185.1">8080_CLK2</text>
<text x="285.3" y="185.9">D</text>
<text x="35" y="199.9">1</text>
<text x="85" y="199.9">2</text>
<text x="135" y="199.9">3</text>
<text x="185" y="199.9">4</text>
<text x="235" y="199.9">5</text>
<text x="285" y="199.9">6</text>
</g>
<g font-size="1.8" fill="#0000c2">
<text x="88.6" y="20.5">Bi-directional</text>
<text x="103.4" y="20.5">i8080</text>
<text x="110" y="20.5">(5V)</text>
<text x="115.1" y="20.5">to</text>
<text x="118.2" y="20.5">FPGA (3V3)</text>
<text x="190.2" y="34.4">From</text>
<text x="196.1" y="34.4">i8080</text>
<text x="202.7" y="34.4">(5V)</text>
<text x="207.8" y="34.4">to</text>
<text x="210.9" y="34.4">FPGA (3V3)</text>
<text x="88.6" y="85.2">From</text>
<text x="94.5" y="85.2">FPGA (3V3)</text>
<text x="106.7" y="85.2">to</text>
<text x="109.8" y="85.2">i8080</text>
<text x="116.4" y="85.2">(5V)</text>
<text x="88.6" y="133.5">From</text>
<text x="94.5" y="133.5">FPGA (3V3)</text>
<text x="106.7" y="133.5">to</text>
<text x="109.8" y="133.5">i8080</text>
<text x="116.4" y="133.5">(12V)</text>
</g>
<g font-size="1.8" fill="#006464">
<text x="127.9" y="27.5">IC9</text>
<text x="157.1" y="27.3">+3V3</text>
<text x="121.2" y="35.2">GND</text>
<text x="121.5" y="30.1">TXS0108EPWRG4</text>
<text x="135.2" y="35.2">OE</text>
<text x="162.6" y="32.1">100n</text>
<text x="121.2" y="40.2">B7</text>
<text x="121.2" y="37.7">B8</text>
<text x="135.4" y="40.2">A7</text>
<text x="135.4" y="37.7">A8</text>
<text x="163.2" y="37.9">C49</text>
<text x="91.2" y="45.3">+5V</text>
<text x="121.2" y="47.9">B4</text>
<text x="121.2" y="45.3">B5</text>
<text x="121.2" y="42.8">B6</text>
<text x="135.4" y="47.9">A4</text>
<text x="135.4" y="45.3">A5</text>
<text x="135.4" y="42.8">A6</text>
<text x="229.5" y="46.6">IC1</text>
<text x="243.5" y="45.1">+3V3</text>
<text x="249.5" y="47.6">C11</text>
<text x="39.4" y="53.9">100n</text>
<text x="46.7" y="53.9">C2</text>
<text x="49.3" y="50.4">+5V</text>
<text x="54.5" y="50.4">+12V</text>
<text x="58.3" y="53.9">C3</text>
<text x="63.3" y="53.9">100n</text>
<text x="121.2" y="52.9">B2</text>
<text x="121.2" y="50.4">B3</text>
<text x="135.4" y="52.9">A2</text>
<text x="135.4" y="50.4">A3</text>
<text x="213" y="50.1">+3V3</text>
<text x="223.1" y="49.1">SN74LVC861APW</text>
<text x="249" y="53.4">100n</text>
<text x="121.2" y="58">B1</text>
<text x="121.2" y="55.5">VCCB</text>
<text x="133" y="55.5">VCCA</text>
<text x="135.4" y="58">A1</text>
<text x="221.5" y="54.2">~{OEBA}</text>
<text x="221.5" y="56.7">A1</text>
<text x="221.5" y="59.3">A2</text>
<text x="237" y="54.2">VCC</text>
<text x="238.1" y="56.7">B1</text>
<text x="238.1" y="59.3">B2</text>
<text x="52.9" y="64.3" transform="rotate(-90 52.9 64.3)">+5V</text>
<text x="58" y="65.5" transform="rotate(-90 58 65.5)">+12V</text>
<text x="61.8" y="63.1">A0</text>
<text x="61.8" y="65.6">A1</text>
<text x="89.7" y="60">C48</text>
<text x="94.5" y="60">100n</text>
<text x="221.5" y="61.8">A3</text>
<text x="221.5" y="64.4">A4</text>
<text x="238.1" y="61.8">B3</text>
<text x="238.1" y="64.4">B4</text>
<text x="45" y="68.2">RESET</text>
<text x="61.8" y="68.2">A2</text>
<text x="61.8" y="70.7">A3</text>
<text x="221.5" y="66.9">A5</text>
<text x="221.5" y="69.4">A6</text>
<text x="221.5" y="72">A7</text>
<text x="238.1" y="66.9">B5</text>
<text x="238.1" y="69.4">B6</text>
<text x="238.1" y="72">B7</text>
<text x="61.8" y="73.3">A4</text>
<text x="61.8" y="75.8">A5</text>
<text x="221.5" y="74.5">A8</text>
<text x="221.5" y="77.1">A9</text>
<text x="238.1" y="74.5">B8</text>
<text x="238.1" y="77.1">B9</text>
<text x="61.8" y="78.3">A6</text>
<text x="61.8" y="80.9">A7</text>
<text x="61.8" y="83.4">A8</text>
<text x="221.5" y="79.6">A10</text>
<text x="221.5" y="82.1">GND</text>
<text x="235.8" y="82.1">~{OEAB}</text>
<text x="236.9" y="79.6">B10</text>
<text x="60.6" y="88.5">A10</text>
<text x="61.8" y="86">A9</text>
<text x="60.6" y="91">A11</text>
<text x="60.6" y="93.6">A12</text>
<text x="121.9" y="93.6">CD74HC243M96</text>
<text x="127.9" y="91">IC5</text>
<text x="140.7" y="91">+5V</text>
<text x="147.9" y="93.3">C17</text>
<text x="36.6" y="98.1">U1</text>
<text x="36.6" y="100.7">8080A</text>
<text x="60.6" y="96.1">A13</text>
<text x="60.6" y="98.7">A14</text>
<text x="60.6" y="101.2">A15</text>
<text x="121.2" y="98.7">~{OEB}</text>
<text x="121.2" y="101.2">NC_1</text>
<text x="134.1" y="98.7">VCC</text>
<text x="134.2" y="101.2">OEA</text>
<text x="147.4" y="99.2">100n</text>
<text x="61.6" y="106.3">D0</text>
<text x="121.2" y="103.7">A0</text>
<text x="121.2" y="106.3">A1</text>
<text x="132.9" y="103.7">NC_2</text>
<text x="135.2" y="106.3">B0</text>
<text x="221.9" y="107.5">SN74LVC861APW</text>
<text x="228.2" y="105">IC2</text>
<text x="242.2" y="103.5">+3V3</text>
<text x="248.2" y="106">C12</text>
<text x="61.6" y="108.8">D1</text>
<text x="61.6" y="111.4">D2</text>
<text x="61.6" y="113.9">D3</text>
<text x="121.2" y="108.8">A2</text>
<text x="121.2" y="111.4">A3</text>
<text x="121.2" y="113.9">GND</text>
<text x="135.2" y="108.8">B1</text>
<text x="135.2" y="111.4">B2</text>
<text x="135.2" y="113.9">B3</text>
<text x="211.7" y="108.6">+3V3</text>
<text x="220.2" y="112.6">~{OEBA}</text>
<text x="235.7" y="112.6">VCC</text>
<text x="247.7" y="111.9">100n</text>
<text x="61.6" y="116.4">D4</text>
<text x="61.6" y="119">D5</text>
<text x="220.2" y="115.2">A1</text>
<text x="220.2" y="117.7">A2</text>
<text x="236.8" y="115.2">B1</text>
<text x="236.8" y="117.7">B2</text>
<text x="61.6" y="121.5">D6</text>
<text x="61.6" y="124.1">D7</text>
<text x="220.2" y="120.2">A3</text>
<text x="220.2" y="122.8">A4</text>
<text x="220.2" y="125.3">A5</text>
<text x="236.8" y="120.2">B3</text>
<text x="236.8" y="122.8">B4</text>
<text x="236.8" y="125.3">B5</text>
<text x="59.6" y="129.1">DBIN</text>
<text x="61.3" y="131.7">~{WR}</text>
<text x="220.2" y="127.9">A6</text>
<text x="220.2" y="130.4">A7</text>
<text x="236.8" y="127.9">B6</text>
<text x="236.8" y="130.4">B7</text>
<text x="45" y="136.8">HOLD</text>
<text x="59.3" y="136.8">HLDA</text>
<text x="220.2" y="132.9">A8</text>
<text x="220.2" y="135.5">A9</text>
<text x="236.8" y="132.9">B8</text>
<text x="236.8" y="135.5">B9</text>
<text x="45" y="139.3">READY</text>
<text x="45" y="141.8">INT</text>
<text x="59.9" y="139.3">WAIT</text>
<text x="60" y="141.8">INTE</text>
<text x="107" y="142.8">100n</text>
<text x="114.1" y="142.6">C13</text>
<text x="118" y="139">+12V</text>
<text x="127.1" y="141.8">UCC27511DBVR</text>
<text x="133" y="139.3">IC7</text>
<text x="220.2" y="138">A10</text>
<text x="220.2" y="140.6">GND</text>
<text x="234.5" y="140.6">~{OEAB}</text>
<text x="235.6" y="138">B10</text>
<text x="52.9" y="145.5" transform="rotate(-90 52.9 145.5)">GND</text>
<text x="58" y="145.5" transform="rotate(-90 58 145.5)">-5V</text>
<text x="59.2" y="144.4">SYNC</text>
<text x="106.2" y="147.7">R12</text>
<text x="126.2" y="146.9">VDD</text>
<text x="126.2" y="149.5">OUTH</text>
<text x="139.3" y="146.9">IN+</text>
<text x="139.3" y="149.5">IN-</text>
<text x="55.4" y="153.5">-5V</text>
<text x="106.2" y="151.6">220</text>
<text x="126.2" y="152">OUTL</text>
<text x="138.9" y="152">GND</text>
<text x="106.7" y="172.1">100n</text>
<text x="114.4" y="171.8">C46</text>
<text x="118" y="168.2">+12V</text>
<text x="127.1" y="171">UCC27511DBVR</text>
<text x="133" y="168.5">IC8</text>
<text x="106.2" y="176.9">R11</text>
<text x="126.2" y="176.1">VDD</text>
<text x="126.2" y="178.7">OUTH</text>
<text x="139.3" y="176.1">IN+</text>
<text x="139.3" y="178.7">IN-</text>
<text x="106.2" y="180.8">220</text>
<text x="126.2" y="181.2">OUTL</text>
<text x="138.9" y="181.2">GND</text>
</g>
<g font-size="1.8" fill="#a90000">
<text x="116.8" y="34">11</text>
<text x="139.7" y="34">10</text>
<text x="116.8" y="41.7">14</text>
<text x="116.8" y="39.1">13</text>
<text x="116.8" y="36.6">12</text>
<text x="140.3" y="41.7">7</text>
<text x="140.3" y="39.1">8</text>
<text x="140.3" y="36.6">9</text>
<text x="116.8" y="46.7">16</text>
<text x="116.8" y="44.2">15</text>
<text x="140.3" y="46.7">5</text>
<text x="140.3" y="44.2">6</text>
<text x="116.8" y="51.8">18</text>
<text x="116.8" y="49.3">17</text>
<text x="140.3" y="51.8">3</text>
<text x="140.3" y="49.3">4</text>
<text x="217.7" y="53.1">1</text>
<text x="242.5" y="53.1">24</text>
<text x="51.8" y="59.7" transform="rotate(-90 51.8 59.7)">20</text>
<text x="56.9" y="59.7" transform="rotate(-90 56.9 59.7)">28</text>
<text x="116.8" y="56.9">20</text>
<text x="116.8" y="54.4">19</text>
<text x="140.3" y="56.9">1</text>
<text x="140.3" y="54.4">2</text>
<text x="217.7" y="55.6">2</text>
<text x="217.7" y="58.2">3</text>
<text x="242.5" y="55.6">23</text>
<text x="242.5" y="58.2">22</text>
<text x="64.7" y="62">25</text>
<text x="64.7" y="64.5">26</text>
<text x="217.7" y="60.7">4</text>
<text x="217.7" y="63.2">5</text>
<text x="217.7" y="65.8">6</text>
<text x="242.5" y="60.7">21</text>
<text x="242.5" y="63.2">20</text>
<text x="242.5" y="65.8">19</text>
<text x="41.9" y="67.1">12</text>
<text x="64.7" y="67.1">27</text>
<text x="64.7" y="69.6">29</text>
<text x="217.7" y="68.3">7</text>
<text x="217.7" y="70.9">8</text>
<text x="242.5" y="68.3">18</text>
<text x="242.5" y="70.9">17</text>
<text x="41.9" y="72.1">22</text>
<text x="41.9" y="74.7">15</text>
<text x="64.7" y="72.1">30</text>
<text x="64.7" y="74.7">31</text>
<text x="64.7" y="77.2">32</text>
<text x="217.1" y="75.9">10</text>
<text x="217.7" y="73.4">9</text>
<text x="242.5" y="73.4">16</text>
<text x="242.5" y="75.9">15</text>
<text x="64.7" y="79.8">33</text>
<text x="64.7" y="82.3">34</text>
<text x="217.1" y="78.5">11</text>
<text x="217.1" y="81">12</text>
<text x="242.5" y="78.5">14</text>
<text x="242.5" y="81">13</text>
<text x="64.7" y="84.8">35</text>
<text x="64.7" y="89.9">40</text>
<text x="65.3" y="87.4">1</text>
<text x="64.7" y="92.5">37</text>
<text x="64.7" y="95">38</text>
<text x="64.7" y="97.5">39</text>
<text x="64.7" y="100.1">36</text>
<text x="117.4" y="97.5">1</text>
<text x="117.4" y="100.1">2</text>
<text x="139.7" y="97.5">14</text>
<text x="139.7" y="100.1">13</text>
<text x="64.7" y="105.2">10</text>
<text x="65.3" y="107.7">9</text>
<text x="117.4" y="102.6">3</text>
<text x="117.4" y="105.2">4</text>
<text x="117.4" y="107.7">5</text>
<text x="139.7" y="102.6">12</text>
<text x="139.7" y="105.2">11</text>
<text x="139.7" y="107.7">10</text>
<text x="65.3" y="110.2">8</text>
<text x="65.3" y="112.8">7</text>
<text x="117.4" y="110.2">6</text>
<text x="117.4" y="112.8">7</text>
<text x="140.3" y="110.2">9</text>
<text x="140.3" y="112.8">8</text>
<text x="216.5" y="111.5">1</text>
<text x="241.3" y="111.5">24</text>
<text x="65.3" y="115.3">3</text>
<text x="65.3" y="117.9">4</text>
<text x="216.5" y="114">2</text>
<text x="216.5" y="116.6">3</text>
<text x="216.5" y="119.1">4</text>
<text x="241.3" y="114">23</text>
<text x="241.3" y="116.6">22</text>
<text x="241.3" y="119.1">21</text>
<text x="65.3" y="120.4">5</text>
<text x="65.3" y="122.9">6</text>
<text x="216.5" y="121.7">5</text>
<text x="216.5" y="124.2">6</text>
<text x="241.3" y="121.7">20</text>
<text x="241.3" y="124.2">19</text>
<text x="64.7" y="128">17</text>
<text x="64.7" y="130.6">18</text>
<text x="216.5" y="126.7">7</text>
<text x="216.5" y="129.3">8</text>
<text x="216.5" y="131.8">9</text>
<text x="241.3" y="126.7">18</text>
<text x="241.3" y="129.3">17</text>
<text x="241.3" y="131.8">16</text>
<text x="41.9" y="135.6">13</text>
<text x="64.7" y="135.6">21</text>
<text x="215.9" y="134.4">10</text>
<text x="215.9" y="136.9">11</text>
<text x="241.3" y="134.4">15</text>
<text x="241.3" y="136.9">14</text>
<text x="41.9" y="138.2">23</text>
<text x="41.9" y="140.7">14</text>
<text x="64.7" y="138.2">24</text>
<text x="64.7" y="140.7">16</text>
<text x="64.7" y="143.3">19</text>
<text x="215.9" y="139.4">12</text>
<text x="241.3" y="139.4">13</text>
<text x="51.8" y="148" transform="rotate(-90 51.8 148)">2</text>
<text x="56.9" y="148.6" transform="rotate(-90 56.9 148.6)">11</text>
<text x="122.5" y="145.8">1</text>
<text x="122.5" y="148.3">2</text>
<text x="145.3" y="145.8">6</text>
<text x="145.3" y="148.3">5</text>
<text x="122.5" y="150.9">3</text>
<text x="145.3" y="150.9">4</text>
<text x="122.5" y="175">1</text>
<text x="122.5" y="177.5">2</text>
<text x="145.3" y="175">6</text>
<text x="145.3" y="177.5">5</text>
<text x="122.5" y="180.1">3</text>
<text x="145.3" y="180.1">4</text>
</g>
</svg>
